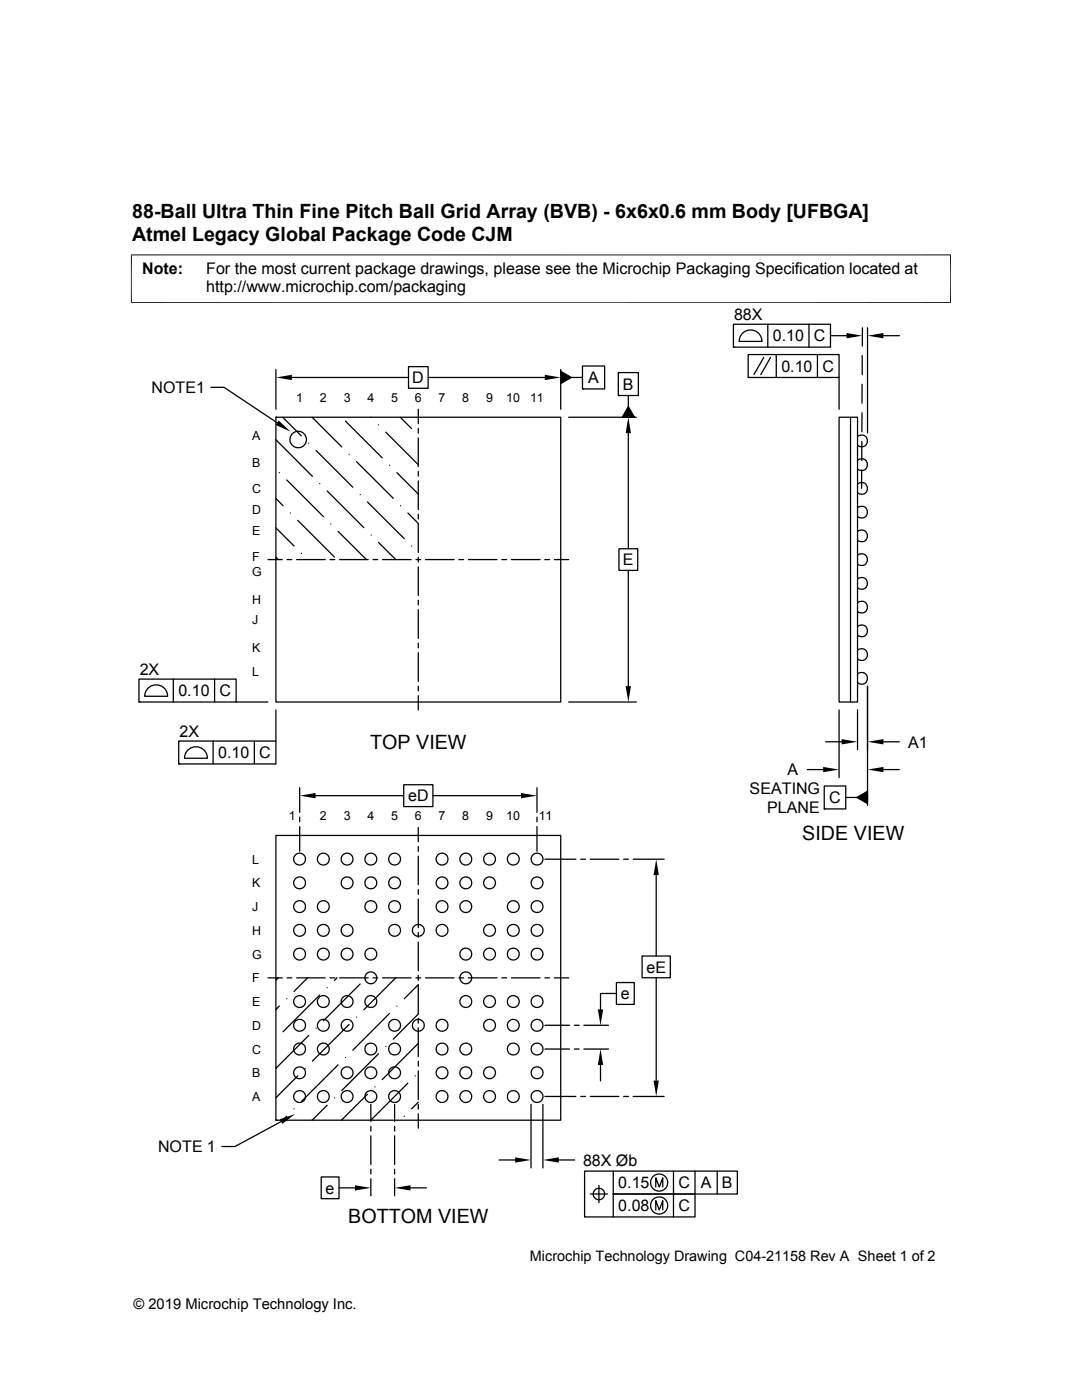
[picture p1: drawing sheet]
<svg xmlns="http://www.w3.org/2000/svg" width="216mm" height="279mm" viewBox="0 0 216 279" stroke-linecap="round" stroke-linejoin="round" font-family="sans-serif">
<g fill="none" stroke="#000" stroke-width=".25">
<path d="M42.1 77.3h2.6l10.6 7.1M55.1 73.7v8M58.2 75.3h23.3M81.5 73.2h3.9v4.3h-3.9zM85.4 75.3h23.3M111.9 74.1l2.1 1.2-2.1 1.2zM111.9 73.7v8M114 75.3h2.2M116.2 73h4.4v4.6h-4.4zM116.2 77.6h.1M123.4 74.4h4v4.5h-4zM123.4 78.9h.1"/>
<path d="M125.4 78.9v2.3M146.3 64.7h19.4v4.6h-19.4zM146.3 69.3h.1M148.3 66.4a2.29 2.29 0 0 1 2.4-.4 2.29 2.29 0 0 1 1.4 2.1h-4.6l.3-1.1zM149.3 70.8h18.1v4.5h-18.1zM149.3 75.3h.1M152.4 71.3l-2 3.5M153.2 64.7v4.6M153.8 71.3l-2 3.5M154.9 70.8v4.5M161.4 64.7v4.6M163.1 70.8v4.5"/>
<path d="M165.7 67h3.2M167.4 75.3v6.4M172 76.7v3.8M172 71v3.8M172.1 65.4v3.7M173.1 65.4v21M176.3 67h3.2M55.1 83.3h56.8v56.8h-56.8zM55.1 83.3h.1M55.1 99.5l1.4 1.4M55.1 87.8l7.2 7.3M55.7 94.3h.1"/>
<path d="M56.4 83.3l3.7 3.7M57.2 95.8l7.3 7.3M61.6 88.5h.1M62.3 83.3l5.9 5.9M63.1 89.9l7.3 7.3M63.8 96.5h.1M65.3 98l7.3 7.3M68.9 84.1l7.4 7.3M69.7 90.7h.1M71.1 92.1l7.4 7.3M71.9 98.7h.1M74 83.3h.1"/>
<path d="M75.5 84.8h.1M77 86.3l6.5 6.4M77.7 92.9h.1M79.2 94.3l4.3 4.3M79.9 83.3l2.2 2.2M83.5 81.7v2.8M83.5 85.5v.9M83.5 87.4v5.7M83.5 94.1v.9M83.5 96v5.7M113.5 83.3h13.5M125.4 86.4v23.1"/>
<path d="M125.4 81.2l1.2 2.1h-2.4zM167.4 83.3h3.7v56.8h-3.7zM169.7 83.3v56.8M171.1 96.6a1.18 1.18 0 0 1 2 .6 1.13 1.13 0 0 1-1.1 1.4l-.9-.3M171.1 91.9a1.18 1.18 0 0 1 2 .6 1.14 1.14 0 0 1-1.1 1.4l-.6-.1-.3-.2M171.1 87.1a1.19 1.19 0 0 1 2 .6 1.14 1.14 0 0 1-1.1 1.5l-.6-.2-.3-.1M171.9 93.8v3.7M172 88.1v3.8M172 82.4v3.8M53.5 111.7h2.8M55.1 111.2l.4 .5M55.1 105.3l3.6 3.7"/>
<path d="M57.3 111.7h.9M57.9 102.4h.1M59.2 111.7h5.7M59.4 103.8l7.3 7.4M60.1 110.4h.1M65.8 111.7h1M66 104.6h.1M67.5 106l5.6 5.7M67.8 111.7h5.7M73.3 100.2l7.4 7.3M74.1 106.8h.1M74.4 111.7h1"/>
<path d="M75.5 108.2l3.5 3.5M76.3 111.7h5.7M79.9 100.9h.1M81.4 102.4l2.1 2.1M82.1 109h.1M83 111.7h.9M83.5 102.6v1M83.5 104.5v5.8M83.5 111.2v1M83.5 113.1v5.7M83.5 119.8v.9M84.9 111.7h5.7"/>
<path d="M91.6 111.7h.9M93.5 111.7h5.7M100.1 111.7h1M102 111.7h5.8M108.7 111.7h1M110.6 111.7h2.9M123.5 109.5h3.8v4.3h-3.8zM125.4 113.8v23.1M171.1 115.5a1.19 1.19 0 0 1 2 .7 1.14 1.14 0 0 1-1.1 1.4l-.6-.1-.3-.2M171.1 110.8a1.19 1.19 0 0 1 2 .6 1.13 1.13 0 0 1-1.1 1.4l-.9-.2M171.1 106.1a1.18 1.18 0 0 1 2 .6 1.12 1.12 0 0 1-1.1 1.4l-.9-.3M171.1 101.3a1.17 1.17 0 0 1 2 .7 1.12 1.12 0 0 1-1.1 1.4l-.9-.3"/>
<path d="M27.7 135.5h19.4v4.6h-19.4zM29.7 137.2a2.28 2.28 0 0 1 2.4-.3 2.28 2.28 0 0 1 1.3 2.1h-4.5l.3-1.2zM34.6 135.5v4.6M42.8 135.5v4.6M83.5 121.7v5.7M83.5 128.4v.9M83.5 130.3v5.7M83.5 136.9v1M83.5 138.8v2.9M171.1 134.5a1.18 1.18 0 0 1 2 .6 1.12 1.12 0 0 1-1.1 1.4l-.9-.3M171.1 129.8a1.17 1.17 0 0 1 2 .6 1.12 1.12 0 0 1-1.1 1.4l-.9-.3M171.1 125a1.18 1.18 0 0 1 2 .7 1.13 1.13 0 0 1-1.1 1.4l-.9-.3"/>
<path d="M171.1 120.3a1.18 1.18 0 0 1 2 .6 1.14 1.14 0 0 1-1.1 1.4l-.6-.1-.3-.2M173.1 136.9v23.8M27.7 140.1h.1M35.7 147.9h19.4v4.6h-19.4zM35.7 152.5h.1M37.6 149.6a2.28 2.28 0 0 1 2.4-.4 2.28 2.28 0 0 1 1.4 2.1h-4.6l.3-1.2zM42.5 147.9v4.6M47.1 140.1h6.4M50.8 147.9v4.6M55.1 141.7v6.2M59.8 157.2v4.9M63 158.8h17.6"/>
<path d="M80.6 156.6h5.8v4.4h-5.8zM86.4 158.8h17.6M107.1 157.2v4.9M113.5 140.1h13.5M161.1 153.6h3.2M164.5 156.9h4.3v4.5h-4.3zM164.8 148h3.1M167.4 141.7v13.5M168.8 159.2h2.2M171 159.2l2.1-1.3v2.5zM171.1 141.7v7.9M176.3 148h3.2"/>
<path d="M176.3 153.6h3.2M55.1 166.7h56.8v56.9h-56.8zM59.8 163.1v.9M59.8 165v4.9M83.5 165.1v2.9M83.5 169v.9M83.5 170.9v5.7M83.5 177.5v1M83.5 179.4v5.7M107.1 163.1v.9M107.1 165v4.9M108.7 171.5h6.2"/>
<path d="M115.9 171.5h.9M117.8 171.5h5.7M124.4 171.5h1M126.3 171.5h6.2M130.9 174.6v16.2M164.5 161.4h.1M53.5 195.2h2.8M55.5 195.1l-.4 .5M57.2 199.3h.1M57.3 195.2h.9M59.2 195.2h5.7M61.4 195.1l-2.7 2.8"/>
<path d="M63.8 198.6l-7.3 7.3M65.3 197.1h.1M65.8 195.2h1M67.2 195.1l-.5 .6M67.8 195.2h5.7M71.9 196.4l-7.4 7.3M74.4 195.2h1M76.3 195.2h5.7M79 195.1l-6.4 6.4M83 195.2h.9M83.5 186.1v.9M83.5 188v5.7"/>
<path d="M83.5 194.7v.9M83.5 196.6v5.7M83.5 196.5l-2.8 2.8M84.9 195.2h5.7M91.6 195.2h.9M93.5 195.2h5.7M100.1 195.2h1M102 195.2h5.8M108.7 195.2h1M110.6 195.2h2.9M123 196.1h3.6v4.3h-3.6zM123 198.3h-3.2v3.1"/>
<path d="M128.1 190.8h5.7v4.3h-5.7zM130.9 195.1v20.5M55.7 200.8l-.6 .7M59.4 214.7l-4.3 4.4M60.9 213.3h.1M61.6 206.6l-6.5 6.6M63.1 205.2h.1M66.7 219.1h.1M67.5 212.5l-7.4 7.3M68.9 211.1h.1M69.7 204.4l-7.4 7.4M71.1 203h.1"/>
<path d="M73.3 218.4l-5.2 5.2M74.8 216.9h.1M75.5 210.3l-7.3 7.3M77 208.9h.1M77.7 202.2l-7.3 7.4M79.2 200.8h.1M81.4 216.2l-7.3 7.3M82.8 214.7h.1M83.5 203.2v1M83.5 205.1v5.8M83.5 211.8v1M83.5 213.7v5.7"/>
<path d="M83.5 220l-1.4 1.3M83.5 208.2l-7.2 7.3M83.5 202.4l-5 5M108.7 209.4h4.9M108.7 204.6h4.9M108.7 218.8h6.2M114.6 209.4h.9M114.6 204.6h.9M115.9 218.8h.9M116.5 209.4h4.9M116.5 204.6h4.9M117.8 218.8h5.7"/>
<path d="M119.8 212.5v3.2M124.4 218.8h1M126.3 218.8h6.2M55.1 223.6h.1M56.1 223.8l-9.2 5h-2.6M57.2 222.8l-.8 .8M58.7 221.3h.1M64.1 234.9h3.5v4.3h-3.5zM65.3 220.6l-3 3M67.6 237.1h3.2M74 220.4v3.4M74 224.8v.9"/>
<path d="M74 226.7v5.7M74 233.3v1M74 235.2v3.5M78.7 220.4v3.4M78.7 224.8v.9M78.7 226.7v5.7M78.7 233.3v1M78.7 235.2v3.5M80.7 222.8h.1M81.9 237.1h3.2M83.5 220.4v.9M83.5 222.3v2.8"/>
<path d="M99.6 231.5h3.2M106 220.4v12.7M108.3 220.4v12.7M111.5 231.5h3.2M117.8 238.3h3.4M119.5 236.6v3.4M122.4 233.7v4.6h16.3v4.6h-22.1v-9.2h30.5v4.6h-24.7v4.6M130.9 236.9v-1.8l.7 1.8 .6-1.8v1.8M134.4 233.7v9.2M138.7 233.7v4.6M143.1 233.7v4.6M130.9 241.5v-1.9l.7 1.9 .6-1.9v1.9"/>
<circle cx="59.5" cy="87.7" r="1.65"/>
<circle cx="59.8" cy="176.2" r="1.18"/>
<circle cx="59.8" cy="171.5" r="1.18"/>
<circle cx="64.5" cy="171.5" r="1.18"/>
<circle cx="69.3" cy="176.2" r="1.18"/>
<circle cx="69.3" cy="171.5" r="1.18"/>
<circle cx="74" cy="176.2" r="1.19"/>
<circle cx="74" cy="171.5" r="1.19"/>
<circle cx="78.7" cy="171.5" r="1.19"/>
<circle cx="78.7" cy="176.2" r="1.19"/>
<circle cx="88.2" cy="176.2" r="1.18"/>
<circle cx="88.2" cy="171.5" r="1.18"/>
<circle cx="92.9" cy="176.2" r="1.18"/>
<circle cx="92.9" cy="171.5" r="1.18"/>
<circle cx="97.7" cy="171.5" r="1.19"/>
<circle cx="97.7" cy="176.2" r="1.19"/>
<circle cx="102.4" cy="171.5" r="1.19"/>
<circle cx="107.2" cy="171.5" r="1.19"/>
<circle cx="107.2" cy="176.2" r="1.19"/>
<circle cx="59.8" cy="199.9" r="1.18"/>
<circle cx="59.8" cy="185.7" r="1.18"/>
<circle cx="59.8" cy="190.4" r="1.18"/>
<circle cx="59.8" cy="180.9" r="1.18"/>
<circle cx="64.5" cy="190.4" r="1.18"/>
<circle cx="64.5" cy="199.9" r="1.18"/>
<circle cx="64.5" cy="185.7" r="1.18"/>
<circle cx="64.5" cy="180.9" r="1.18"/>
<circle cx="69.3" cy="199.9" r="1.18"/>
<circle cx="69.3" cy="185.7" r="1.18"/>
<circle cx="69.3" cy="190.4" r="1.18"/>
<circle cx="74" cy="195.1" r="1.19"/>
<circle cx="74" cy="190.4" r="1.19"/>
<circle cx="74" cy="199.9" r="1.19"/>
<circle cx="74" cy="180.9" r="1.19"/>
<circle cx="78.7" cy="185.7" r="1.19"/>
<circle cx="78.7" cy="180.9" r="1.19"/>
<circle cx="83.5" cy="185.7" r="1.18"/>
<circle cx="88.2" cy="185.7" r="1.18"/>
<circle cx="88.2" cy="180.9" r="1.18"/>
<circle cx="92.9" cy="199.9" r="1.18"/>
<circle cx="92.9" cy="190.4" r="1.18"/>
<circle cx="92.9" cy="195.1" r="1.18"/>
<circle cx="92.9" cy="180.9" r="1.18"/>
<circle cx="97.7" cy="190.4" r="1.19"/>
<circle cx="97.7" cy="185.7" r="1.19"/>
<circle cx="97.7" cy="199.9" r="1.19"/>
<circle cx="102.4" cy="190.4" r="1.19"/>
<circle cx="102.4" cy="185.7" r="1.19"/>
<circle cx="102.4" cy="199.9" r="1.19"/>
<circle cx="102.4" cy="180.9" r="1.19"/>
<circle cx="107.2" cy="185.7" r="1.19"/>
<circle cx="107.2" cy="199.9" r="1.19"/>
<circle cx="107.2" cy="190.4" r="1.19"/>
<circle cx="107.2" cy="180.9" r="1.19"/>
<circle cx="59.8" cy="204.6" r="1.18"/>
<circle cx="59.8" cy="214.1" r="1.18"/>
<circle cx="59.8" cy="218.8" r="1.18"/>
<circle cx="59.8" cy="209.4" r="1.18"/>
<circle cx="64.5" cy="218.8" r="1.18"/>
<circle cx="64.5" cy="204.6" r="1.18"/>
<circle cx="64.5" cy="209.4" r="1.18"/>
<circle cx="69.3" cy="218.8" r="1.18"/>
<circle cx="69.3" cy="214.1" r="1.18"/>
<circle cx="69.3" cy="204.6" r="1.18"/>
<circle cx="74" cy="218.8" r="1.19"/>
<circle cx="74" cy="214.1" r="1.19"/>
<circle cx="74" cy="209.4" r="1.19"/>
<circle cx="78.7" cy="214.1" r="1.19"/>
<circle cx="78.7" cy="218.8" r="1.19"/>
<circle cx="78.7" cy="204.6" r="1.19"/>
<circle cx="78.7" cy="209.4" r="1.19"/>
<circle cx="83.5" cy="204.6" r="1.18"/>
<circle cx="88.2" cy="214.1" r="1.18"/>
<circle cx="88.2" cy="218.8" r="1.18"/>
<circle cx="88.2" cy="204.6" r="1.18"/>
<circle cx="88.2" cy="209.4" r="1.18"/>
<circle cx="92.9" cy="218.8" r="1.18"/>
<circle cx="92.9" cy="214.1" r="1.18"/>
<circle cx="92.9" cy="209.4" r="1.18"/>
<circle cx="97.7" cy="218.8" r="1.19"/>
<circle cx="97.7" cy="214.1" r="1.19"/>
<circle cx="97.7" cy="204.6" r="1.19"/>
<circle cx="102.4" cy="218.8" r="1.19"/>
<circle cx="102.4" cy="204.6" r="1.19"/>
<circle cx="102.4" cy="209.4" r="1.19"/>
<circle cx="107.2" cy="204.6" r="1.19"/>
<circle cx="107.2" cy="214.1" r="1.19"/>
<circle cx="107.2" cy="218.8" r="1.19"/>
<circle cx="107.2" cy="209.4" r="1.19"/>
<circle cx="119.5" cy="238.3" r="1.14"/>
<circle cx="131.5" cy="236" r="1.72"/>
<circle cx="131.5" cy="240.6" r="1.72"/>
</g>
<g fill="#000">
<path d="M55.1 75.3l3.1-.5v1.1zM108.7 74.8l3.2 .5-3.2 .6zM111.9 74.1l2.1 1.2-2.1 1.2zM168.9 66.5l3.2 .5-3.2 .5zM173.1 67l3.2-.5v1zM55.6 83.9l2.4 2.2-3-1.3zM125.4 83.3l.5 3.1h-1.1zM125.4 81.2l1.2 2.1h-2.4zM124.8 136.9h1.1l-.5 3.2zM59.8 158.8l3.2-.5v1zM104 158.3l3.1 .5-3.1 .5zM164.3 153.1l3.1 .5-3.1 .5z"/>
<path d="M167.9 147.5l3.2 .5-3.2 .6zM171 159.2l2.1-1.3v2.5zM173.1 148l3.2-.5v1.1zM173.1 153.6l3.2-.5v1zM130.9 171.5l.6 3.1h-1.1zM119.8 209.4l.6 3.1h-1.1zM119.3 201.4h1.1l-.6 3.2zM130.4 215.6h1.1l-.6 3.2zM55.8 223.4l3.1-1.1-2.6 2zM70.8 236.5l3.2 .6-3.2 .5zM78.7 237.1l3.2-.6v1.1zM102.8 231l3.2 .5-3.2 .5z"/>
<path d="M108.3 231.5l3.2-.5v1z"/>
</g>
<path d="M26.1 50.9h163.7M26.2 50.8v9.7M189.7 50.8v9.7M26.1 60.4h163.7" fill="none" stroke="#000" stroke-width=".2"/>
<g font-size="3.9">
<text x="26.4" y="43.5">88-Ball Ultra Thin Fine Pitch Ball Grid Array (BVB) - 6x6x0.6 mm Body [UFBGA]</text>
<text x="26.4" y="48">Atmel Legacy Global Package Code CJM</text>
<text x="73.9" y="149.4">TOP VIEW</text>
<text x="160.1" y="167.7">SIDE VIEW</text>
<text x="69.5" y="244">BOTTOM VIEW</text>
</g>
<g font-size="3.2">
<text x="28.4" y="54.6">Note:</text>
<text x="41.1" y="58.3">http://www.microchip.com/packaging</text>
<text x="41.1" y="54.6">For the most current package drawings, please see the Microchip Packaging Specification located at</text>
<text x="146.5" y="63.9">88X</text>
<text x="154.2" y="68.1">0.10</text>
<text x="162.4" y="68.1">C</text>
<text x="82.3" y="76.5">D</text>
<text x="117.4" y="76.5">A</text>
<text x="124.3" y="77.8">B</text>
<text x="155.9" y="74.2">0.10</text>
<text x="164.1" y="74.2">C</text>
<text x="30.2" y="78.4">NOTE1</text>
<text x="124.3" y="112.8">E</text>
<text x="27.9" y="134.7">2X</text>
<text x="35.6" y="138.9">0.10</text>
<text x="43.8" y="139">C</text>
<text x="35.8" y="147.1">2X</text>
<text x="181.2" y="149.2">A1</text>
<text x="43.5" y="151.3">0.10</text>
<text x="51.7" y="151.3">C</text>
<text x="157.2" y="154.7">A</text>
<text x="81.4" y="159.9">eD</text>
<text x="149.6" y="158.5">SEATING</text>
<text x="165.4" y="160.3">C</text>
<text x="153.1" y="162.3">PLANE</text>
<text x="129" y="194.1">eE</text>
<text x="123.9" y="199.4">e</text>
<text x="31.5" y="229.9">NOTE 1</text>
<text x="116.3" y="232.6">88X Øb</text>
<text x="65" y="238.2">e</text>
<text x="123.4" y="237.2">0.15</text>
<text x="135.4" y="237.2">C</text>
<text x="139.8" y="237.2">A</text>
<text x="144" y="237.2">B</text>
<text x="123.4" y="241.7">0.08</text>
<text x="135.4" y="241.7">C</text>
</g>
<g font-size="2.9">
<text x="105.7" y="251.7">Microchip Technology Drawing C04-21158 Rev A Sheet 1 of 2</text>
<text x="26.6" y="261.3">© 2019 Microchip Technology Inc.</text>
</g>
<g font-size="2.5">
<text x="59.1" y="80.3">1</text>
<text x="63.8" y="80.3">2</text>
<text x="68.6" y="80.3">3</text>
<text x="73.3" y="80.3">4</text>
<text x="78" y="80.3">5</text>
<text x="82.8" y="80.3">6</text>
<text x="87.5" y="80.3">7</text>
<text x="92.2" y="80.3">8</text>
<text x="97" y="80.3">9</text>
<text x="101" y="80.3">10</text>
<text x="105.8" y="80.3">11</text>
<text x="50.3" y="87.9">A</text>
<text x="50.3" y="93.1">B</text>
<text x="50.3" y="98.3">C</text>
<text x="50.3" y="102.5">D</text>
<text x="50.3" y="106.7">E</text>
<text x="50.3" y="112">F</text>
<text x="50.3" y="115">G</text>
<text x="50.3" y="120.6">H</text>
<text x="50.3" y="124.5">J</text>
<text x="50.3" y="130.1">K</text>
<text x="50.3" y="134.8">L</text>
<text x="57.6" y="163.7">1</text>
<text x="63.8" y="163.7">2</text>
<text x="68.6" y="163.7">3</text>
<text x="73.3" y="163.7">4</text>
<text x="78" y="163.7">5</text>
<text x="82.8" y="163.7">6</text>
<text x="87.5" y="163.7">7</text>
<text x="92.2" y="163.7">8</text>
<text x="97" y="163.7">9</text>
<text x="101" y="163.7">10</text>
<text x="107.5" y="163.7">11</text>
<text x="50.3" y="172.4">L</text>
<text x="50.3" y="177.1">K</text>
<text x="50.3" y="181.8">J</text>
<text x="50.3" y="191.3">G</text>
<text x="50.3" y="186.6">H</text>
<text x="50.3" y="196">F</text>
<text x="50.3" y="200.8">E</text>
<text x="50.3" y="205.5">D</text>
<text x="50.3" y="215">B</text>
<text x="50.3" y="210.2">C</text>
<text x="50.3" y="219.7">A</text>
</g>
</svg>
